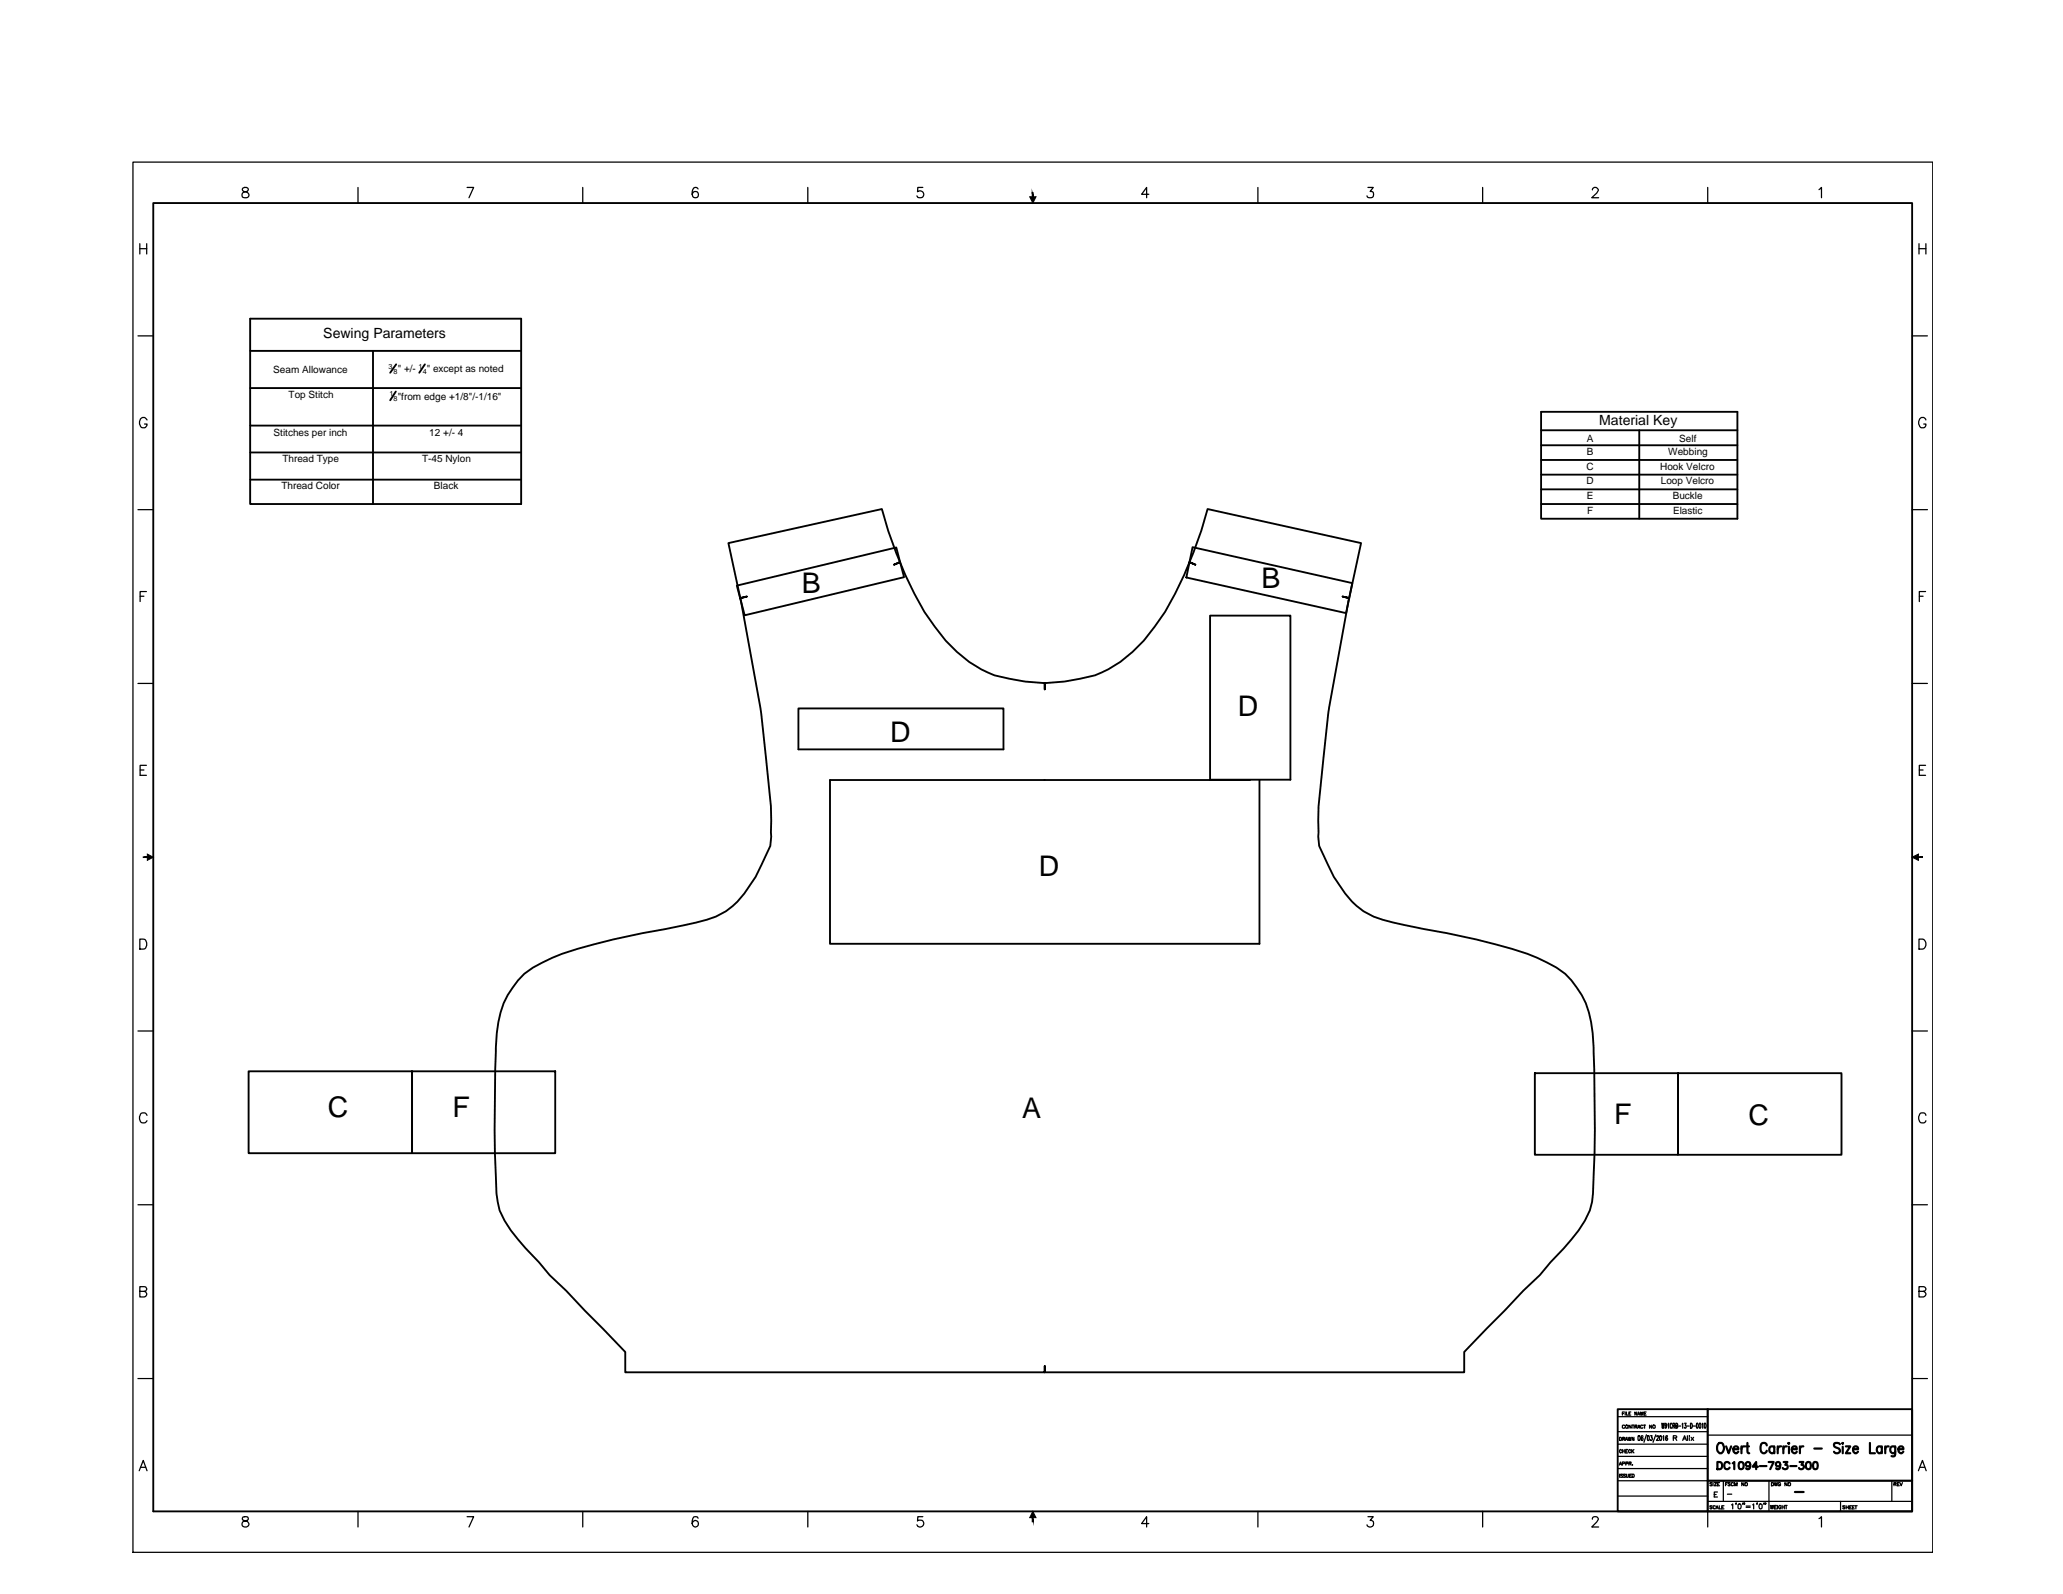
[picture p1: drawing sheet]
<svg xmlns="http://www.w3.org/2000/svg" width="279mm" height="216mm" viewBox="0 0 279 216" stroke-linecap="round" stroke-linejoin="round" font-family="sans-serif">
<!-- layer: T001L001 -->
<path d="M98.7 73.6l20.7-4.7 .9 3 1.6 4.2-.8 .4 .8-.4a38.4 38.4 0 0 0 6.2 10.7 16.5 16.5 0 0 0 6.6 4.7l4.1 .8 2.7 .2v.9v-.9l2.7-.2 2.1-.4a13.3 13.3 0 0 0 7.1-3.6 31.3 31.3 0 0 0 7-10.4l.7-1.8 .8 .4-.8-.4 1.6-4.2 .8-3 20.8 4.7-1.6 7.4-.9-.2 .9 .2-2.7 14.8-.7 6.8a64.6 64.6 0 0 0-.8 10.7l.2 1.3 1.1 2.5a15.2 15.2 0 0 0 4.9 6.3 16.5 16.5 0 0 0 5.5 1.9 154.6 154.6 0 0 1 14.5 3.2 22.3 22.3 0 0 1 7.3 3.4 11.9 11.9 0 0 1 3.7 8l.1 2.6a168.1 168.1 0 0 1-.2 20.3 11.5 11.5 0 0 1-2.8 5.1l-2.8 3.1-1.5 1.7-2.2 2.1-8 8.3v2.8h-56.8v-.9v.9h-56.8v-2.8l-8-8.3-2.3-2.1-1.4-1.7a30.3 30.3 0 0 1-4.7-5.7l-.6-1.4-.5-2.2a199.8 199.8 0 0 1 0-19.2 16 16 0 0 1 1.6-7.7 10 10 0 0 1 4.7-4.4 28.5 28.5 0 0 1 6.9-2.5 166.7 166.7 0 0 1 12.4-2.6 16.5 16.5 0 0 0 5.5-1.9 13.6 13.6 0 0 0 4.8-6.3l1.2-2.5 .2-1.3a64.6 64.6 0 0 0-.8-10.7l-.7-6.8-2.7-14.8 .8-.2-.8 .2zM108.1 96h27.8v5.5h-27.8zM163.9 83.4h10.9v22.2h-10.9zM169.3 105.6h-56.9v22.2h58.2v-22.2" fill="none" stroke="#000" stroke-width=".25"/>
<!-- layer: 0 -->
<g fill="none" stroke="#000" stroke-width=".25">
<path d="M20.8 27.5h238.2v177.2h-238.2zM33.9 43.2h36.7v25.1h-36.7zM33.9 47.5h36.7M33.9 52.6h36.7M33.9 57.6h36.7M50.5 47.5v20.8M53.6 53l-.8 1.2M53.7 49.3l-.9 1.2M57.5 49.3l-.7 1.2M208.7 55.8h26.6v14.5h-26.6zM208.7 58.3h26.6M222 58.3v12"/>
<path d="M33.9 61.3h36.7M33.9 65h36.7M99.8 79.3l21.6-5.1 1 4-21.5 5.1zM161.5 74.1l21.6 4.9-.8 4-21.6-4.8zM208.7 60.3h26.6M208.7 62.3h26.6M208.7 64.3h26.6M208.7 66.3h26.6M208.7 68.3h26.6M33.7 145.1h22.1v11.1h-22.1zM55.8 145.1h19.4v11.1h-19.4zM207.9 145.4h19.4v11h-19.4z"/>
<path d="M227.3 145.4h22.1v11h-22.1zM219.1 190.9h39.9v13.8h-39.9z"/>
</g>
<!-- layer: AM_BOR -->
<g fill="#000" stroke="#000" stroke-width=".14">
<path d="M139.5 26.7h.8l-.4 .8zM20 115.7l.8 .4-.8 .4zM259 116.1l.8-.4v.8zM139.9 204.7l.4 .9h-.8z"/>
<path d="M139.8 26.1l.1 .6v-.6zM139.8 26.1l.1 .6h-.1z"/>
<path d="M19.4 116.1h.6zM19.4 116.1h.6z"/>
<path d="M259.8 116.1h.6zM259.8 116.1h.6h-.6z"/>
<path d="M139.8 205.6v.5h.1zM139.8 205.6h.1v.5z"/>
</g>
<g fill="none" stroke="#000" stroke-width=".17">
<path d="M18 22h243.8v188.3h-243.8zM18.9 33.7h1M18.9 33v1.4M19.9 33v1.4M32.9 25.5a.27 .27 0 0 0-.1 .2 .27 .27 0 0 0 .2 .2 .49 .49 0 0 1 .6 .2 .49 .49 0 0 1-.1 .6l-.4 .1-.3-.1a.51 .51 0 0 1 .1-.6 .51 .51 0 0 1 .5-.2 .27 .27 0 0 0 .2-.2 .27 .27 0 0 0-.1-.2l-.1-.1zM48.5 25.4v2.1M63.3 25.4h.8l-.6 1.4M78.9 25.4v2.1M94.5 25.6a.38 .38 0 0 0-.5-.1 .82 .82 0 0 0 .1 1.3 .43 .43 0 0 0 .5-.4 .43 .43 0 0 0-.4-.5 .43 .43 0 0 0-.5 .4M109.4 25.4v2.1M125 25.4h-.7v.6a.49 .49 0 0 1 .7 0 .49 .49 0 0 1-.1 .7 .49 .49 0 0 1-.7-.2M155.6 26.3h-1l.7-.9v1.4"/>
<path d="M170.4 25.4v2.1M185.3 25.4h.7l-.4 .5a.44 .44 0 0 1 .4 .5 .44 .44 0 0 1-.6 .4l-.1-.1-.2-.2M200.8 25.4v2.1M215.7 25.7v-.1l.2-.2a.45 .45 0 0 1 .6 .4l-.2 .3-.7 .7h.9M231.3 25.4v2.1M246.4 25.7l.3-.3v1.4M259.9 33v1.4M259.9 33.7h.9M260.8 33v1.4M18.7 45.5h2.1M19.9 56.9a.52 .52 0 0 0-.6-.4 .52 .52 0 0 0-.4 .6v.3a.51 .51 0 0 0 .5 .5 .51 .51 0 0 0 .5-.5h-.3M259 45.5h2"/>
<path d="M260.8 56.9a.5 .5 0 0 0-.6-.4 .5 .5 0 0 0-.3 .6v.3a.49 .49 0 0 0 .4 .6 .49 .49 0 0 0 .5-.6h-.3M18.7 69h2.1M259 69h2M18.7 92.6h2.1M19 80.8h.5M19.8 80.1h-.8v1.4M259 92.6h2M259.9 80.8h.5M260.8 80.1h-.9v1.4M19 104.3h.5M19.8 103.7h-.8v1.3h.8M259.9 104.3h.5"/>
<path d="M260.8 103.7h-.9v1.3h.9M18.7 139.6h2.1M18.9 127.2h.5a.71 .71 0 0 1 .5 .7 .71 .71 0 0 1-.5 .7h-.5zM259 139.6h2M259.9 127.2h.5a.71 .71 0 0 1 .5 .7 .71 .71 0 0 1-.5 .7h-.5zM19.9 151.1a.52 .52 0 0 0-.6-.4 .52 .52 0 0 0-.4 .5v.4a.53 .53 0 0 0 .4 .5 .53 .53 0 0 0 .6-.3M260.8 151.1a.5 .5 0 0 0-.5-.4 .5 .5 0 0 0-.4 .5v.4a.51 .51 0 0 0 .4 .5 .51 .51 0 0 0 .5-.3M18.7 163.2h2.1M18.9 174.9h.6a.36 .36 0 0 0 .4-.4l-.2-.2h-.8v1.4h.6a.38 .38 0 0 0 .4-.3 .38 .38 0 0 0-.2-.4l-.2-.1M259 163.2h2M259.9 174.9h.6a.32 .32 0 0 0 .3-.3 .32 .32 0 0 0-.3-.3h-.6v1.4h.6a.38 .38 0 0 0 .3-.4 .38 .38 0 0 0-.3-.4M18.7 186.7h2.1"/>
<path d="M18.9 199.2l.5-1.4 .5 1.4M19.1 198.7h.6M219.1 193.9h12.2M219.1 195.6h12.2M219.1 197.3h12.2M219.1 191.9h12.2M219.1 198.9h12.2M219.3 198.4l.2-.4 .1 .4M219.3 194.7a.22 .22 0 0 1 .3 .2 .22 .22 0 0 1-.3 .2zM219.3 199.7v.4M219.3 198.3h.3M219.6 196.5a.15 .15 0 0 0-.1-.2 .15 .15 0 0 0-.2 .2v.1a.15 .15 0 0 0 .2 .2 .15 .15 0 0 0 .1-.1"/>
<path d="M219.7 198.2h.3v-.1l-.3-.1v.4M219.7 191.5h.2M219.8 194.9h.2l.1-.1-.3-.1v.4M219.8 199.7h-.3v.1l.3 .2-.1 .1h-.2M219.8 196.3v.5M219.8 196.5h.3M219.9 194.9l.2 .2M220 191.2h-.3v.5M220 193.1a.17 .17 0 0 0-.2-.1 .17 .17 0 0 0-.1 .3 .16 .16 0 0 0 .1 .1 .16 .16 0 0 0 .2 0M220.1 196.3v.5M220.1 195.1l.2-.4 .1 .4M220.1 191.2v.5"/>
<path d="M220.1 199.7h-.2v.1l.2 .2v.1h-.2M220.2 198.2h.2v-.2h-.2v.4M220.2 196.5h.2M220.2 195h.2M220.3 191.2v.5h.2M220.3 199.7v.4h.2v-.4M220.4 196.3h-.2v.5h.2M220.5 194.7l.1 .4 .1-.4 .1 .4 .1-.4M220.6 198.2h.3v-.1l-.3-.1v.4M220.6 191.5h.1M220.7 199.9h.1M220.8 198.2l.1 .2"/>
<path d="M220.9 191.2h-.3v.5h.3M220.9 196.5a.15 .15 0 0 0-.2-.2 .15 .15 0 0 0-.1 .2v.1a.15 .15 0 0 0 .1 .2 .15 .15 0 0 0 .2-.1M220.9 193v.4l-.3-.4v.4M221 199.7h-.3v.4h.3M221 196.3v.5M221 199.7h.2a.24 .24 0 0 1 .1 .2 .24 .24 0 0 1-.1 .2h-.2zM221 193h.3M221.1 198.4h.1M221.1 196.5l.2 .3M221.2 193v.4M221.3 194.7v.4l-.3-.4v.4M221.3 196.3l-.3 .3"/>
<path d="M221.4 193.2h.3v-.2h-.3v.4M221.5 193.2l.2 .2M221.7 191.2v.5l-.3-.5v.5M221.8 191.7l.1-.5 .2 .5M221.8 193.4l.2-.4 .1 .4M221.8 191.5h.3M221.8 193.3h.3M221.9 194.5a.35 .35 0 0 1 .3 .2 .35 .35 0 0 1-.2 .4h-.1l-.1-.1zM222.2 191.7v-.5l.1 .5 .2-.5v.5M222.5 193.1a.2 .2 0 0 0-.3 0 .2 .2 0 0 0 0 .3 .2 .2 0 0 0 .3 0M222.5 194.5h-.2v.6a.19 .19 0 0 0 .2-.2 .19 .19 0 0 0-.2-.2v.2M222.6 193h.3"/>
<path d="M222.7 191.5h.2M222.7 193v.4M222.9 191.2h-.2v.5h.2M223 194.3l-.4 1.1M223.2 194.5h.1l.1 .1-.1 .5h-.1l-.1-.1zM223.5 194.5h.2v.2a.18 .18 0 0 1 .1 .3 .18 .18 0 0 1-.3 .1v-.1M223.7 193v.4l-.3-.4v.4M224.3 194.3l-.4 1.1M224.4 194.6v-.1h.2v.2l-.3 .4h.3M224.8 194.5a.35 .35 0 0 1 .3 .2 .35 .35 0 0 1-.2 .4h-.1v-.1zM225.1 192.8v.6l.1-.6 .1 .6 .1-.6M225.2 194.6l.1-.1v.6"/>
<path d="M225.7 193l-.1 .2h-.1v-.2l.1-.2a.46 .46 0 0 1 0 .6h-.1M225.8 194.5a.35 .35 0 0 0-.3 .2 .35 .35 0 0 0 .2 .4 .19 .19 0 0 0 .2-.2 .19 .19 0 0 0-.2-.2l-.1 .2M225.9 192.9l.1-.1v.6M226.5 192.9l-.1-.1a.41 .41 0 0 0 0 .6l.1-.1M226.6 193.1h.2v-.3h-.2v.6M226.6 194.8h.4l.1-.2-.2-.1h-.3v.6M226.7 193.1l.1 .3M226.9 194.8l.2 .3M227 193.1l.2-.1-.1-.2h-.1v.6l.2-.1v-.2h-.1M227.3 193.2h.3M227.8 192.9l.1-.1v.6M227.9 195.1l.2-.6 .3 .6"/>
<path d="M228 194.9h.3M228.1 192.8h.3l-.2 .2a.2 .2 0 0 1 .2 .3 .2 .2 0 0 1-.3 .1v-.1M228.5 193.2h.3M228.5 194.5v.6M228.8 194.5h.1M228.8 194.7v.4M229 192.8a.35 .35 0 0 1 .2 .3 .35 .35 0 0 1-.2 .3zM229 194.7l.4 .4M229.3 193.2h.3M229.4 194.7l-.4 .4M229.8 192.8a.42 .42 0 0 1 0 .6v-.1zM230.1 192.8h.1a.51 .51 0 0 1 0 .6l-.1-.2z"/>
<path d="M230.5 192.9l.1-.1v.6M230.9 192.8a.42 .42 0 0 1 0 .6l-.1-.1zM231.3 194.4h27.7M259 186.7h2M259.8 199.2l.6-1.4 .5 1.4M260 198.7h.7M32.9 205.5l-.1 .3 .2 .1a.58 .58 0 0 1 .7 .6 .47 .47 0 0 1-.6 .3 .47 .47 0 0 1-.3-.6l.1-.1 .6-.2 .1-.3a.52 .52 0 0 0-.7-.1zM48.5 204.7v2.1M63.3 205.4h.8l-.6 1.4M78.9 204.7v2.1M94.5 205.6a.42 .42 0 0 0-.5-.1 .81 .81 0 0 0 .2 1.3 .44 .44 0 0 0 .4-.4 .44 .44 0 0 0-.4-.4 .44 .44 0 0 0-.5 .4M109.4 204.7v2.1"/>
<path d="M125 205.4h-.7v.6a.49 .49 0 0 1 .7 0 .49 .49 0 0 1-.1 .8 .49 .49 0 0 1-.7-.3M155.6 206.4h-1l.7-1v1.4M170.4 204.7v2.1M185.3 205.4h.7l-.4 .5a.46 .46 0 0 1 .4 .6 .46 .46 0 0 1-.6 .3l-.3-.3M200.8 204.7v2.1M215.7 205.8l.1-.3h.5a.28 .28 0 0 1 .1 .4l-.8 .9h.9M219.1 202.6h12.2M219.1 200.6h12.2M231.3 204.7v2.1M231.3 203.4h27.7M231.9 200.9h-.3v.1l.3 .1-.1 .1h-.2M231.9 204l-.3-.1v.2l.3 .2-.2 .1-.1-.1"/>
<path d="M232 200.8v.4M232.2 200.8h.3l-.3 .4h.3M232.2 202.4h.2M232.3 204a.17 .17 0 0 0-.2 0 .17 .17 0 0 0-.1 .2l.1 .2 .2-.1M232.4 204.4l.2-.5 .1 .5M232.5 204.2h.2M232.6 202.1h-.4v.7h.4M232.6 201h.2M232.8 203.9v.5h.3M232.9 200.8h-.3v.4h.3M233.2 204.2h.2M233.4 200.6v2.8"/>
<path d="M233.5 203.9h-.3v.5h.3M233.7 201h.2M233.9 200.8h-.2v.4M233.9 202.4h.6M234.3 200.9h-.3l.1 .1 .2 .1v.1h-.3M234.5 203.8l.2-.1v.7M234.8 200.9a.2 .2 0 0 0-.3 0 .2 .2 0 0 0 0 .3 .2 .2 0 0 0 .3 0M234.9 201.2v-.4l.2 .4 .2-.4v.4M235.1 203.6v.2M235.4 203.8l.2-.1a.35 .35 0 0 1 .2 .3 .35 .35 0 0 1-.2 .4l-.2-.2zM236.1 203.6h-.1h.1l-.1 .2M236.2 200.8v.4l-.3-.4v.4"/>
<path d="M236.3 203.6l-.1 .2M236.5 204.2h.5M236.5 204h.5M237.4 203.8l.1-.1v.7M238 203.6h-.1h.1l-.1 .2M238.3 203.7h.1a.35 .35 0 0 1 .2 .3 .35 .35 0 0 1-.2 .4l-.2-.3zM238.9 203.6v.2M239.2 203.6h-.1h.1l-.1 .2M239.6 200.6v4.1M239.8 203.9l.1 .5 .1-.5 .1 .5 .1-.5M239.9 200.8a.22 .22 0 0 1 .3 .2 .22 .22 0 0 1-.3 .2zM240.3 200.8l.1 .4 .1-.4 .1 .4 .1-.4"/>
<path d="M240.3 204.1h.2M240.6 203.9h-.3v.5h.3M240.7 203.9v.5M241.1 200.9a.2 .2 0 0 0-.2 0 .2 .2 0 0 0 0 .3 .2 .2 0 0 0 .2 0v-.1h-.1M241.2 204a.15 .15 0 0 0-.2-.1 .15 .15 0 0 0-.1 .2v.1a.15 .15 0 0 0 .1 .2 .15 .15 0 0 0 .2-.2h-.1M241.4 204.1h.3M241.4 203.9v.5M241.7 203.9v.5M241.7 203.9h.3M241.9 203.9v.5M242 200.8v.4l-.3-.4v.4M246.4 205.7l.3-.3v1.4"/>
<path d="M249.3 203.4v1.3M249.9 204h-.3v.1l.3 .1-.1 .2-.2-.1M250 203.9v.5M250 204.2h.3M250.3 203.9v.5M250.5 204.2h.1M250.8 203.9h-.3v.5h.3M250.9 204.2h.2M251.1 203.9h-.2v.5h.2M251.2 203.9h.3M251.3 203.9v.5M256.2 200.6v2.8"/>
<path d="M256.5 201h.3v-.1l-.3-.1v.4M256.7 201l.1 .2M257 201h.1M257.2 200.8h-.2v.4h.2M257.3 200.8l.2 .4 .2-.4"/>
<circle cx="220.3" cy="193.2" r=".2"/>
<circle cx="224" cy="193.2" r=".21"/>
<circle cx="236.5" cy="201" r=".21"/>
<circle cx="242.4" cy="201" r=".21"/>
</g>
<g fill="none" stroke="#000" stroke-width=".3">
<path d="M231.3 190.9v13.8M232.6 198a.51 .51 0 0 1 .6 .5 .51 .51 0 0 1-.6 .5zM232.7 195.6l.2-.2h.2a.86 .86 0 0 1 0 1.4 .73 .73 0 0 1-.6-.4 .73 .73 0 0 1 .2-.8zM233.8 195.9l.3 .9 .4-.9M234.2 198.2a.41 .41 0 0 0-.5-.1 .41 .41 0 0 0-.2 .5 .38 .38 0 0 0 .3 .4 .38 .38 0 0 0 .4-.2M234.7 198.2l.2-.2v1M234.8 196.3h.6l-.1-.4a.45 .45 0 0 0-.6 .4 .45 .45 0 0 0 .5 .5l.2-.2M235.6 198.1a.38 .38 0 0 1 .5 .1 .64 .64 0 0 1-.2 .8h-.3l-.1-.2v-.4zM235.9 195.9v.9M236.3 195.9h-.3l-.1 .4M236.4 195.9h.5M236.7 195.4v1.1v.3h.2"/>
<path d="M237 198.4a.32 .32 0 0 1-.4 .2 .32 .32 0 0 1-.1-.5 .32 .32 0 0 1 .5 0v.5l-.1 .4h-.2l-.2-.1M238.1 198.7h-.7l.4-.7v1M238.4 198.6h.8M239.3 195.8a.43 .43 0 0 0-.5-.4 .43 .43 0 0 0-.4 .5 .61 .61 0 0 0 .6 .9l.3-.3M239.5 198h.7l-.5 1M240.3 196.1a.38 .38 0 0 0-.5-.2 .38 .38 0 0 0-.2 .5 .38 .38 0 0 0 .2 .4 .38 .38 0 0 0 .4 0l.1-.2M240.3 195.9v.9M240.8 195.9v.9M241.1 198.4a.3 .3 0 0 1-.4 .2 .3 .3 0 0 1-.2-.4 .3 .3 0 0 1 .5-.1l.1 .3a.47 .47 0 0 1-.3 .6l-.2-.1M241.2 195.9h-.3l-.1 .4M241.5 195.9v.9M241.6 198h.5l-.3 .4a.25 .25 0 0 1 .3 .3 .37 .37 0 0 1-.3 .3 .37 .37 0 0 1-.4-.2"/>
<path d="M242 195.9a.37 .37 0 0 0-.5 .4M242.2 195.5h.1v.1zM242.3 195.9v.9M242.5 198.6h.8M242.7 196.3h.6v-.4a.46 .46 0 0 0-.6 .4 .46 .46 0 0 0 .4 .5l.2-.2M243.7 198h.5l-.2 .4h.2a.34 .34 0 0 1-.1 .6 .34 .34 0 0 1-.5-.2M243.8 195.9v.9M244.2 195.9a.37 .37 0 0 0-.4 .4M244.6 198.2a.34 .34 0 0 1 .6 0l.1 .4-.2 .4a.38 .38 0 0 1-.5-.2zM245.7 198.1a.32 .32 0 0 1 .4 .1v.6a.3 .3 0 0 1-.2 .2 .3 .3 0 0 1-.3-.2l-.1-.4zM245.7 196.2h1M249.2 195.6a.54 .54 0 0 0-.8 0l.1 .3 .6 .3a.36 .36 0 0 1 .1 .4 .36 .36 0 0 1-.3 .2h-.3l-.2-.2"/>
<path d="M249.6 195.4v.2zM249.6 195.9v.9M250 195.9h.6l-.6 .9h.6M251 196.3h.6a.34 .34 0 0 0-.2-.4 .34 .34 0 0 0-.4 .2 .44 .44 0 0 0 0 .5 .44 .44 0 0 0 .5 .2l.1-.2M253.3 195.4v1.4h.6M254.9 196.1a.36 .36 0 0 0-.7 0 .44 .44 0 0 0 0 .5 .44 .44 0 0 0 .5 .2l.2-.2M254.9 195.9v.9M255.3 195.9v.9M255.8 195.9a.37 .37 0 0 0-.5 .4M256.7 195.9l-.1 1.2-.1 .2-.3-.1M256.7 196.1a.38 .38 0 0 0-.5-.2 .38 .38 0 0 0-.2 .5 .38 .38 0 0 0 .2 .4 .38 .38 0 0 0 .4 0l.1-.2M257.1 196.3h.7v-.1a.34 .34 0 0 0-.3-.3 .34 .34 0 0 0-.4 .2 .44 .44 0 0 0 0 .5 .44 .44 0 0 0 .6 .2l.1-.2"/>
<path d="M231.3 200.6h27.7M243.1 202.1h1.2"/>
</g>
<g font-size="3.9">
<text x="108.6" y="80.3">B</text>
<text x="170.8" y="79.7">B</text>
<text x="120.6" y="100.4">D</text>
<text x="167.7" y="97">D</text>
<text x="140.7" y="118.6">D</text>
<text x="44.4" y="151.3">C</text>
<text x="61.3" y="151.3">F</text>
<text x="138.4" y="151.5">A</text>
<text x="218.6" y="152.2">F</text>
<text x="236.8" y="152.3">C</text>
</g>
<g font-size="1.9">
<text x="43.8" y="45.8">Sewing Parameters</text>
<text x="216.6" y="57.5">Material Key</text>
</g>
<g font-size="1.4">
<text x="37" y="50.6">Seam Allowance</text>
<text x="39.1" y="53.9">Top Stitch</text>
<text x="53.9" y="50.4">&quot; +/-</text>
<text x="57.8" y="50.4">&quot; except as noted</text>
<text x="37.1" y="59">Stitches per inch</text>
<text x="53.9" y="54.1">&quot;from edge +1/8&quot;/-1/16&quot;</text>
<text x="58.1" y="59">12 +/- 4</text>
<text x="214.9" y="59.8">A</text>
<text x="227.4" y="59.8">Self</text>
<text x="38.2" y="62.6">Thread Type</text>
<text x="57.2" y="62.6">T-45 Nylon</text>
<text x="214.9" y="63.6">C</text>
<text x="214.9" y="65.6">D</text>
<text x="214.9" y="61.6">B</text>
<text x="224.8" y="63.6">Hook Velcro</text>
<text x="224.9" y="65.6">Loop Velcro</text>
<text x="225.9" y="61.6">Webbing</text>
<text x="38.1" y="66.3">Thread Color</text>
<text x="58.8" y="66.3">Black</text>
<text x="214.9" y="67.6">E</text>
<text x="214.9" y="69.6">F</text>
<text x="226.5" y="67.6">Buckle</text>
<text x="226.6" y="69.6">Elastic</text>
</g>
<g font-size="1">
<text x="52.6" y="49.9">3</text>
<text x="52.8" y="53.6">1</text>
<text x="53.3" y="50.6">8</text>
<text x="56.7" y="49.9">1</text>
<text x="57.2" y="50.6">4</text>
<text x="53.3" y="54.3">8</text>
</g>
</svg>
